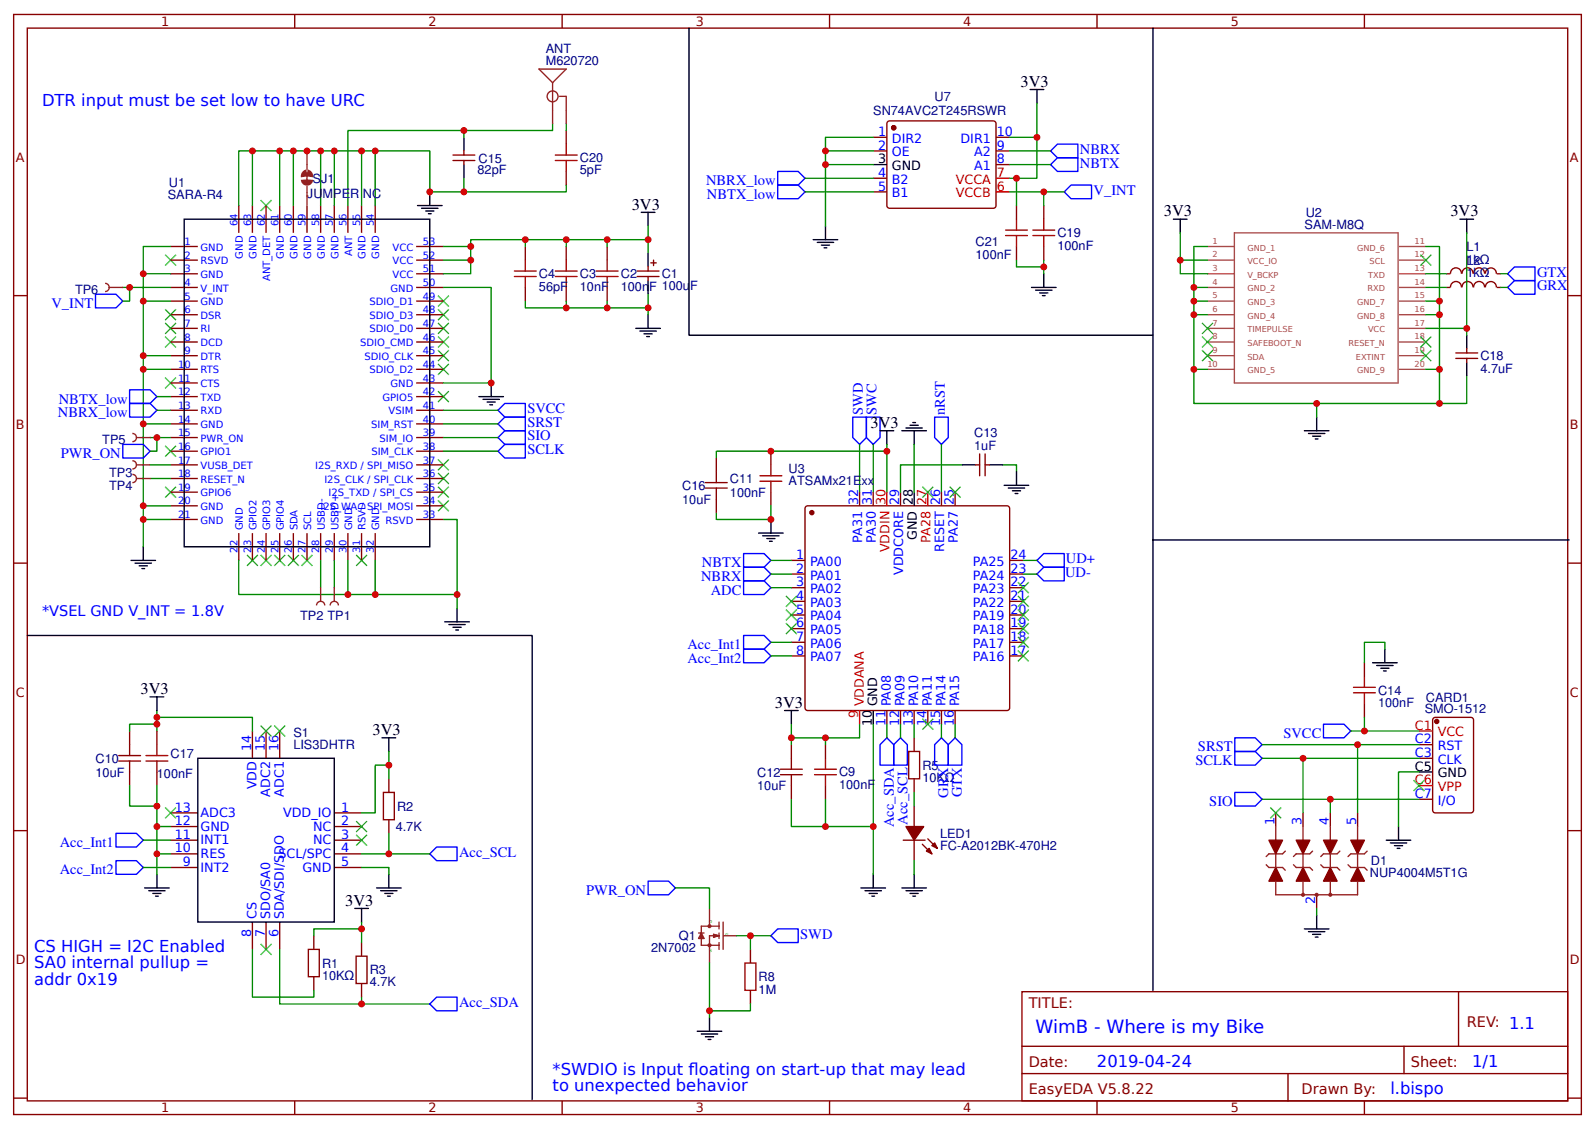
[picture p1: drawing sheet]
<svg xmlns="http://www.w3.org/2000/svg" width="309mm" height="219mm" viewBox="0 0 309 219" stroke-linecap="round" stroke-linejoin="round" font-family="sans-serif">
<g fill="none" stroke="#800" stroke-width=".26">
<path d="M2.6 2.8h304.1v213.3h-304.1zM5.3 5.5h298.7v207.9h-298.7zM57.1 2.8v2.7M109 2.8v2.7M160.9 2.8v2.7M212.7 2.8v2.7M264.6 2.8v2.7M46.3 39.8v5.3M48.9 39.8v5.3M51.6 39.8v5.3M54.2 39.8v5.3M56.9 39.8v5.3"/>
<path d="M59.5 39.8v5.3M62.2 39.8v5.3M64.8 39.8v5.3M67.5 39.8v5.3M70.1 39.8v5.3M72.8 39.8v5.3M87.8 31.1h4.3M87.8 30.1h4.3M90 29.3v.8M90 31.1v.8M109.8 25.3v2.6M109.8 33.2v2.7"/>
<path d="M169.3 26.6h2.7M169.3 29.3h2.7M169.3 34.6h2.7M169.3 37.2h2.7M172.2 23.5h20.7l.2 .5v16.1l-.5 .3-20.4-.1-.2-.5v-15.8zM193.1 26.6h2.7M193.1 29.3h2.7M193.1 31.9h2.7M197.1 39.8v2.7M202.4 39.8v2.7M2.6 57.3h2.7M33.1 53.1h5.3"/>
<path d="M33.1 55.7h5.3M33.1 47.8h5.3M33.1 50.4h5.3M33.1 58.4h5.3M80.7 53.1h5.3M80.7 55.7h5.3M80.7 47.8h5.3M80.7 50.4h5.3M80.7 58.4h5.3M101.9 47.8v2.6M101.9 55.7v2.7M109.8 47.8v2.6"/>
<path d="M109.8 55.7v2.7M117.7 47.8v2.6M117.7 55.7v2.7M123.6 52.5h4.2M123.6 53.6h4.2M125.7 51.8v.7M125.7 53.6v.8M126.2 51h1.1M126.7 50.4v1.1M197.1 47.8v2.6M202.4 47.8v2.6M280.5 53.1h.8"/>
<path d="M280.5 55.7h.8M281.3 53.1a1.06 1.06 0 0 1 1-1.2 1.06 1.06 0 0 1 1.1 1.2M281.3 55.7a1.06 1.06 0 0 1 1-1.1 1.06 1.06 0 0 1 1.1 1.1M283.5 53.1a1.06 1.06 0 0 1 1.1-1.2 1.06 1.06 0 0 1 1 1.2M283.5 55.7a1.06 1.06 0 0 1 1.1-1.1 1.06 1.06 0 0 1 1 1.1M285.8 53.1a1.06 1.06 0 0 1 1-1.2 1.06 1.06 0 0 1 1.1 1.2M285.8 55.7a1.06 1.06 0 0 1 1-1.1 1.06 1.06 0 0 1 1.1 1.1M288.1 53.1a1.06 1.06 0 0 1 1-1.2 1.06 1.06 0 0 1 1.1 1.2M288.1 55.7a1.06 1.06 0 0 1 1-1.1 1.06 1.06 0 0 1 1.1 1.1M290.2 53.1h.8M290.2 55.7h.8M304 57.3h2.7"/>
<path d="M33.1 61h5.3M33.1 63.7h5.3M33.1 66.3h5.3M33.1 69h5.3M33.1 71.6h5.3M33.1 74.2h5.3M33.1 76.9h5.3M33.1 79.5h5.3M80.7 61h5.3M80.7 63.7h5.3M80.7 66.3h5.3M80.7 69h5.3"/>
<path d="M80.7 71.6h5.3M80.7 74.2h5.3M80.7 76.9h5.3M80.7 79.5h5.3M282.3 69.5h4.2M282.3 68.4h4.2M284.4 67.6v.8M284.4 69.5v.8M33.1 90.1h5.3M33.1 82.2h5.3M33.1 84.8h5.3M33.1 87.5h5.3"/>
<path d="M33.1 92.8h5.3M33.1 95.4h5.3M33.1 98.1h5.3M80.7 90.1h5.3M80.7 82.2h5.3M80.7 84.8h5.3M80.7 87.5h5.3M80.7 92.8h5.3M80.7 95.4h5.3M80.7 98.1h5.3M136.8 94.6h4.2M136.8 93.6h4.2"/>
<path d="M138.9 88.8v4.8M138.9 94.6v4.8M149.5 87.5v2.6M149.5 95.4v2.7M156.4 98.1h38.9l.4 .2 .1 38.9-.3 .5h-38.9l-.4-.2-.1-38.9zM166.7 95.4v2.7M169.3 95.4v2.7M174.6 95.4v2.7M182.6 95.4v2.7M185.2 95.4v2.7M189.2 90.1h.8M190 88v4.2"/>
<path d="M191 88v4.2M191 90.1h.8M2.6 109.2h2.7M33.1 100.7h5.3M46.3 103.3v5.3M48.9 103.3v5.3M51.6 103.3v5.3M54.2 103.3v5.3M56.9 103.3v5.3M59.5 103.3v5.3M62.2 103.3v5.3M64.8 103.3v5.3"/>
<path d="M67.5 103.3v5.3M70.1 103.3v5.3M72.8 103.3v5.3M80.7 100.7h5.3M153.5 108.6h2.6M153.5 111.3h2.6M153.5 113.9h2.6M153.5 116.6h2.6M153.5 119.2h2.6M195.8 108.6h2.6M195.8 111.3h2.6M195.8 113.9h2.6"/>
<path d="M195.8 116.6h2.6M195.8 119.2h2.6M304 109.2h2.7M153.5 121.9h2.6M153.5 124.5h2.6M153.5 127.2h2.6M172 137.7v2.7M174.6 137.7v2.7M177.3 137.7v2.7M179.9 137.7v2.7M182.6 137.7v2.7M185.2 137.7v2.7"/>
<path d="M195.8 121.9h2.6M195.8 124.5h2.6M195.8 127.2h2.6M264.6 128.5v2.6M264.6 136.4v2.7M277.9 139.3l.4-.2h6.9l.5 .2 .1 17.8-.3 .4-7.2 .1-.4-.3zM23 147.5h4.3M23 146.5h4.3M25.1 141.7v4.8M25.1 147.5v4.8M30.4 141.7v2.7M30.4 149.6v2.7"/>
<path d="M33.1 157.6h5.3M48.9 141.7v5.3M51.6 141.7v5.3M54.2 141.7v5.3M64.8 157.6h5.3M74.3 153.6h2.2v5.3h-2.2zM75.4 151v2.6M75.4 158.9v2.7M151.3 150.2h4.3M151.3 149.1h4.3M153.5 144.4v4.7M153.5 150.2v4.7"/>
<path d="M160.1 144.4v2.6M160.1 152.3v2.6M176.2 145.7h2.1v5.3h-2.1zM177.3 143v2.7M177.3 151v2.6M177.3 156.3v3.9M247.4 157.6v2.6M252.7 157.6v2.6M258 157.6v2.6M263.3 157.6v2.6M275.2 144.4h2.6M275.2 147h2.6"/>
<path d="M275.2 154.9h2.6M2.6 161h2.7M33.1 160.2h5.3M33.1 162.9h5.3M33.1 165.5h5.3M33.1 168.2h5.3M48.9 178.8v5.2M51.6 178.8v5.2M54.2 178.8v5.2M64.8 160.2h5.3M64.8 162.9h5.3M64.8 165.5h5.3"/>
<path d="M64.8 168.2h5.3M175.2 162.9h4.2M177.3 162.9v3.9M178.9 163.7l1.8 1.8M179.9 162.6l1.9 1.9M255.3 173.5v2.6M304 161h2.7M59.8 184h2.1v5.3h-2.1zM60.9 181.4v2.6M60.9 189.3v2.7M69.1 185.4h2.1v5.3h-2.1zM70.1 182.7v2.7"/>
<path d="M70.1 190.7v2.6M145.5 184v2.7M145.5 192v2.6M198.2 192.2h105.8v21.2h-105.8zM282.8 192.2v10.6M2.6 212.9h2.7M57.1 213.4v2.7M109 213.4v2.7M160.9 213.4v2.7M198.2 202.8h105.8M198.2 208.1h105.8M212.7 213.4v2.7"/>
<path d="M249.8 208.1v5.3M264.6 213.4v2.7M272.3 202.8v5.3M304 212.9h2.7"/>
</g>
<g fill="#000" stroke="#3c3" stroke-width=".26">
<path d="M50.5 38.8l2.2 2.1zM52.7 38.8l-2.2 2.1z"/>
<path d="M32 60l2.1 2.1zM34.1 60l-2.1 2.1z"/>
<path d="M32 49.4l2.1 2.1zM34.1 49.4l-2.1 2.1z"/>
<path d="M84.9 60l2.1 2.1zM87 60l-2.1 2.1z"/>
<path d="M84.9 57.3l2.1 2.1zM87 57.3l-2.1 2.1z"/>
<path d="M275.4 49.4l2.1 2.1zM277.5 49.4l-2.1 2.1z"/>
<path d="M32 62.6l2.1 2.1zM34.1 62.6l-2.1 2.1z"/>
<path d="M32 65.2l2.1 2.2zM32 67.4l2.1-2.2z"/>
<path d="M32 73.2l2.1 2.1zM32 75.3l2.1-2.1z"/>
<path d="M84.9 70.5l2.1 2.2zM84.9 72.7l2.1-2.2z"/>
<path d="M84.9 67.9l2.1 2.1zM87 67.9l-2.1 2.1z"/>
<path d="M84.9 65.2l2.1 2.2zM87 65.2l-2.1 2.2z"/>
<path d="M84.9 62.6l2.1 2.1zM87 62.6l-2.1 2.1z"/>
<path d="M84.9 75.8l2.1 2.1zM87 75.8l-2.1 2.1z"/>
<path d="M233.1 65.2l2.1 2.2zM235.2 65.2l-2.1 2.2z"/>
<path d="M233.1 62.6l2.1 2.1zM235.2 62.6l-2.1 2.1z"/>
<path d="M233.1 67.9l2.1 2.1zM235.2 67.9l-2.1 2.1z"/>
<path d="M275.4 65.2l2.1 2.2zM277.5 65.2l-2.1 2.2z"/>
<path d="M275.4 67.9l2.1 2.1zM277.5 67.9l-2.1 2.1z"/>
<path d="M32 94.4l2.1 2.1zM34.1 94.4l-2.1 2.1z"/>
<path d="M32 86.4l2.1 2.1zM34.1 86.4l-2.1 2.1z"/>
<path d="M84.9 97l2.1 2.1zM87 97l-2.1 2.1z"/>
<path d="M84.9 94.4l2.1 2.1zM87 94.4l-2.1 2.1z"/>
<path d="M84.9 91.7l2.1 2.1zM87 91.7l-2.1 2.1z"/>
<path d="M84.9 89.1l2.1 2.1zM87 89.1l-2.1 2.1z"/>
<path d="M178.9 94.4l2.1 2.1zM181 94.4l-2.1 2.1z"/>
<path d="M184.1 94.4l2.2 2.1zM186.3 94.4l-2.2 2.1z"/>
<path d="M47.9 107.6l2.1 2.1zM50 107.6l-2.1 2.1z"/>
<path d="M50.5 107.6l2.2 2.1zM52.7 107.6l-2.2 2.1z"/>
<path d="M53.2 107.6l2.1 2.1zM55.3 107.6l-2.1 2.1z"/>
<path d="M55.8 107.6l2.1 2.1zM57.9 107.6l-2.1 2.1z"/>
<path d="M58.5 107.6l2.1 2.1zM60.6 107.6l-2.1 2.1z"/>
<path d="M69.1 107.6l2.1 2.1zM71.2 107.6l-2.1 2.1z"/>
<path d="M152.4 118.2l2.1 2.1zM154.5 118.2l-2.1 2.1z"/>
<path d="M152.4 115.5l2.1 2.1zM154.5 115.5l-2.1 2.1z"/>
<path d="M197.4 112.9l2.1 2.1zM199.5 112.9l-2.1 2.1z"/>
<path d="M197.4 115.5l2.1 2.1zM199.5 115.5l-2.1 2.1z"/>
<path d="M197.4 118.2l2.1 2.1zM199.5 118.2l-2.1 2.1z"/>
<path d="M152.4 120.8l2.1 2.1zM154.5 120.8l-2.1 2.1z"/>
<path d="M178.9 139.3l2.1 2.1zM181 139.3l-2.1 2.1z"/>
<path d="M197.4 120.8l2.1 2.1zM199.5 120.8l-2.1 2.1z"/>
<path d="M197.4 123.5l2.1 2.1zM199.5 123.5l-2.1 2.1z"/>
<path d="M197.4 126.1l2.1 2.1zM199.5 126.1l-2.1 2.1z"/>
<path d="M32 156.5l2.1 2.1zM34.1 156.5l-2.1 2.1z"/>
<path d="M50.5 140.7l2.2 2.1zM52.7 140.7l-2.2 2.1z"/>
<path d="M53.2 140.7l2.1 2.1zM55.3 140.7l-2.1 2.1z"/>
<path d="M69.1 159.2l2.1 2.1zM71.2 159.2l-2.1 2.1z"/>
<path d="M246.3 156.5l2.1 2.1zM248.4 156.5l-2.1 2.1z"/>
<path d="M274.1 151.2l2.1 2.2zM276.2 151.2l-2.1 2.2z"/>
<path d="M69.1 161.8l2.1 2.1zM71.2 161.8l-2.1 2.1z"/>
<path d="M50.5 183l2.2 2.1zM52.7 183l-2.2 2.1z"/>
</g>
<g fill="none" stroke="#000" stroke-width=".26">
<path d="M133.6 5.5v59.5h90M199.8 17.4h2.6M201.1 17.4v2.6M223.6 5.5v186.5M81 39.8h4.7M83.3 37.2v2.6M90 26.6v2.7M90 31.9v2.7M169.3 31.9h2.7M35.7 42.5h47.6v63.5h-47.6zM81.8 40.4h3.1M82.5 40.9h1.6"/>
<path d="M83.1 41.4h.5M124.4 41.2h2.6M125.7 41.2v2.6M125.7 49.1v2.7M125.7 54.4v2.6M157.7 46.5h4.8M158.5 47h3.2M159.3 47.5h1.6M159.8 48h.5M160.1 43.8v2.7M200 55.7h4.8M200.8 56.3h3.2"/>
<path d="M201.6 56.8h1.6M202.1 57.3h.6M202.4 53.1v2.6M227.5 42.5h2.7M228.9 42.5v2.6M283.1 42.5h2.7M284.4 42.5v2.6M92.9 76.9h4.7M93.7 77.4h3.1M94.5 77.9h1.5M95 78.5h.5M95.2 74.2v2.7"/>
<path d="M123.3 63.7h4.8M124.1 64.2h3.2M124.9 64.7h1.6M125.4 65.2h.5M125.7 61v2.7M284.4 65v2.6M284.4 70.3v2.6M170.7 83.5h2.6M172 83.5v2.6M174.9 83.5h4.8M175.7 83h3.2M176.5 82.4h1.6"/>
<path d="M177 81.9h.5M177.3 83.5v2.6M177.3 95.4v2.7M186.5 90.1h2.7M191.8 90.1h2.7M194.7 94.1h4.8M195.5 94.6h3.2M196.3 95.1h1.6M196.8 95.7h.6M197.1 91.4v2.7M252.9 83.5h4.8M253.7 84h3.2"/>
<path d="M254.5 84.6h1.6M255.1 85.1h.5M255.3 80.9v2.6M25.4 108.6h4.8M26.2 109.2h3.2M27 109.7h1.6M27.5 110.2h.5M27.8 106v2.6M88.6 117.9v2.6M147.1 103.3h4.8M147.9 103.9h3.2M148.7 104.4h1.6"/>
<path d="M149.2 104.9h.6M149.5 100.7v2.6M223.6 104.7h80.7M5.3 123.2h97.9v89.9M29.1 135.1h2.6M30.4 135.1v2.6M86.3 120.5h4.7M87 121.1h3.2M87.8 121.6h1.6M88.4 122.1h.5M152.1 137.7h2.7M153.5 137.7v2.7"/>
<path d="M169.3 137.7v2.7M266.2 128.5h4.7M267 129h3.1M267.8 129.5h1.5M268.3 130.1h.5M268.6 125.8v2.7M38.4 147h26.4v31.8h-26.4zM74.1 143h2.6M75.4 143v2.7M275.2 149.6h2.6M28 172.1h4.8M28.8 172.7h3.2"/>
<path d="M29.6 173.2h1.6M30.2 173.7h.5M30.4 169.5v2.6M68.8 176.1h2.6M70.1 176.1v2.7M73 172.1h4.8M73.8 172.7h3.2M74.6 173.2h1.6M75.1 173.7h.6M75.4 169.5v2.6M167 172.1h4.7M167.7 172.7h3.2"/>
<path d="M168.5 173.2h1.6M169.1 173.7h.5M169.3 169.5v2.6M174.9 172.1h4.8M175.7 172.7h3.2M176.5 173.2h1.6M177 173.7h.5M177.3 169.5v2.6M255.3 177.4v2.7M268.8 162.9h4.8M269.6 163.4h3.2M270.4 163.9h1.6"/>
<path d="M270.9 164.5h.6M271.2 160.2v2.7M135.2 199.9h4.8M137.6 197.3v2.6M252.9 180.1h4.8M253.7 180.6h3.2M254.5 181.1h1.6M255.1 181.7h.5M136 200.4h3.2M136.8 201h1.6M137.3 201.5h.5"/>
</g>
<g fill="none" stroke="#080" stroke-width=".26">
<path d="M48.9 29.3v10.5M54.2 29.3v10.5M56.9 29.3v10.5M62.2 29.3v10.5M64.8 29.3v10.5M70.1 29.3v10.5M72.8 29.3v10.5M90 25.3v1.3M90 34.6v2.6M107.2 24v1.3h-39.7v14.5M109.8 35.9v1.3h-26.5v-7.9h-37v10.5M109.8 24v1.3"/>
<path d="M156.1 37.2h13.2M156.1 34.6h13.2M160.1 29.3h9.2M160.1 31.9h9.2M169.3 26.6h-9.2v17.2M195.8 29.3h7.9M195.8 31.9h7.9M195.8 37.2h10.6M197.1 34.6v5.2M201.1 20v6.6h-5.3M201.1 26.6v8h-5.3M202.4 37.2v2.6"/>
<path d="M23.8 55.7h9.3M25.1 55.7v2.7h-1.3M27.8 53.1h5.3M27.8 58.4h5.3M33.1 47.8h-5.3v58.2M86 55.7h9.2v18.5h-9.2M86 47.8h5.3v-1.3h34.4v2.6M86 50.4h5.3M91.3 47.8v5.3h-5.3M101.9 58.4v1.3h23.8v1.3M101.9 46.5v1.3M109.8 46.5v1.3"/>
<path d="M109.8 58.4v1.3M117.7 46.5v1.3M117.7 58.4v1.3M125.7 43.8v2.7M125.7 57v2.7M197.1 50.4v1.4h5.3M202.4 50.4v2.7M228.9 45.1v5.3h5.3M228.9 50.4v2.7h5.3M231.5 58.4h2.7M231.5 55.7h2.7M234.2 47.8h-2.7v30.4h23.8"/>
<path d="M276.5 58.4h2.6v2.6M276.5 47.8h2.6v10.6M276.5 53.1h4M276.5 55.7h4M284.4 45.1v19.9M291 53.1h1.4M291 55.7h1.4M27.8 71.6h5.3M27.8 69h5.3M30.4 79.5h2.7M30.4 76.9h2.7M86 79.5h10.6"/>
<path d="M231.5 61h2.7M231.5 71.6h2.7M276.5 61h2.6v17.2M276.5 63.7h7.9M276.5 71.6h2.6M284.4 72.9v5.3h-29.1v2.7M27.8 82.2h5.3M27.8 98.1h5.3M29.1 84.8h4M29.1 92.8h4M29.1 90.1h4M30.4 84.8v2.7h-1.3"/>
<path d="M86 82.2h10.6M86 84.8h10.6M86 87.5h10.6M149.5 98.1v2.6h-10.6v-1.3M166.7 86.1v9.3M169.3 86.1v9.3M172 87.5h-33.1v1.3M172 86.1v9.3M177.3 86.1v9.3M182.6 86.1v9.3M186.5 90.1h-11.9v5.3M194.5 90.1h2.6v1.3"/>
<path d="M27.8 100.7h5.3M46.3 108.6v6.7h21.2M62.2 108.6v5.3M64.8 108.6v5.3M67.5 108.6v6.7h5.3M72.8 108.6v6.7h15.8M86 100.7h2.6v17.2M149.5 108.6h4M149.5 111.3h4M149.5 113.9h4M198.4 108.6h2.7M198.4 111.3h2.7"/>
<path d="M30.4 137.7v1.4h18.5v2.6M30.4 139.1v2.6M149.5 124.5h4M149.5 127.2h4M264.6 139.1v2.6M268.6 125.8v-1.3h-4v4M25.1 152.3v4h5.3M30.4 140.4h-5.3v1.3M30.4 152.3v7.9M75.4 148.3h-2.6v9.3h-2.7M75.4 145.7v5.3M153.5 140.4v2.6h13.2v-2.6"/>
<path d="M153.5 154.9v5.3h6.6M153.5 143v1.4M160.1 154.9v5.3h9.2M160.1 143v1.4M169.3 140.4v29.1M172 140.4v2.6M174.6 140.4v2.6M177.3 140.4v2.6M177.3 153.6v2.7M182.6 140.4v2.6M185.2 140.4v2.6M244.7 144.4h30.5"/>
<path d="M244.7 154.9h30.5M244.7 147h30.5M252.7 147v10.6M258 154.9v2.7M261.9 141.7h13.3M263.3 144.4v13.2M275.2 149.6h-4v10.6M27.8 168.2h5.3M27.8 162.9h5.3M30.4 165.5h2.7M33.1 160.2h-2.7v9.3M70.1 168.2h5.3v1.3"/>
<path d="M70.1 178.8v3.9M70.1 165.5h13.2M75.4 161.6v3.9M131 172.1h6.6v4M177.3 166.8v2.7M255.3 176.1v1.3M48.9 184v9.3h12v-1.3M54.2 184v10.6h29.1M70.1 180.1h-9.2v1.3M70.1 193.3v1.3M137.6 186.7v10.6M142.9 181.4h6.6"/>
<path d="M145.5 194.6v1.4h-7.9M145.5 181.4v2.6"/>
</g>
<g fill="none" stroke="#a00000" stroke-width=".26">
<path d="M107.7 30.1h4.2M107.7 31.1h4.2M109.8 27.9v2.2M109.8 31.1v2.1M99.7 53.6h4.3M99.7 52.5h4.3M101.9 50.4v2.1M101.9 53.6v2.1M107.7 53.6h4.2M107.7 52.5h4.2M109.8 50.4v2.1M109.8 53.6v2.1"/>
<path d="M115.6 53.6h4.3M115.6 52.5h4.3M117.7 50.4v2.1M117.7 53.6v2.1M195 45.7h4.2M195 44.6h4.2M197.1 42.5v2.1M197.1 45.7v2.1M200.3 45.7h4.2M200.3 44.6h4.2M202.4 42.5v2.1M202.4 45.7v2.1"/>
<path d="M147.4 93.3h4.2M147.4 92.2h4.2M149.5 90.1v2.1M149.5 93.3v2.1M262.5 134.3h4.2M262.5 133.2h4.2M264.6 131.1v2.1M264.6 134.3v2.1M28.3 147.5h4.2M28.3 146.5h4.2M30.4 144.4v2.1M30.4 147.5v2.1"/>
<path d="M158 150.2h4.2M158 149.1h4.2M160.1 147v2.1M160.1 150.2v2.1M144.5 186.7h2.1v5.3h-2.1z"/>
</g>
<g fill="#800" stroke="#800" stroke-width=".26">
<path d="M179.7 165l.5-.5 .5 1z"/>
<path d="M180.7 163.9l.5-.5 .6 1.1z"/>
<path d="M175.7 160.2h3.4l-1.8 2.7z"/>
<path d="M263.3 168.2l1.3 2.6h-2.7z"/>
<path d="M261.9 162.9h2.7l-1.3 2.6z"/>
<path d="M258 168.2l1.3 2.6h-2.7z"/>
<path d="M256.6 162.9h2.7l-1.3 2.6z"/>
<path d="M252.7 168.2l1.3 2.6h-2.6z"/>
<path d="M251.4 162.9h2.6l-1.3 2.6z"/>
<path d="M247.4 168.2l1.3 2.6h-2.6z"/>
<path d="M246.1 162.9h2.6l-1.3 2.6z"/>
<circle cx="278.6" cy="139.9" r=".4"/>
<circle cx="157.4" cy="99.4" r=".4"/>
<circle cx="173.3" cy="24.8" r=".4"/>
</g>
<path d="M193.1 37.2h2.7M193.1 34.6h2.7M172 95.4v2.7M179.9 95.4v2.7M166.7 137.7v2.7M275.2 141.7h2.6M275.2 152.3h2.6" fill="none" stroke="#f00" stroke-width=".26"/>
<g fill="none" stroke="#00f" stroke-width=".26">
<path d="M150.8 35.9h4l1.3 1.3-1.3 1.3h-4zM150.8 33.2h4l1.3 1.4-1.3 1.3h-4zM203.7 31.9l1.4-1.3h3.9v2.6h-3.9zM205.1 27.9h3.9v2.7h-3.9l-1.4-1.3zM206.4 37.2l1.3-1.3h4v2.6h-4zM18.5 57h4l1.3 1.4-1.3 1.3h-4zM292.4 53.1l1.3-1.3h4v2.6h-4zM292.4 55.7l1.3-1.3h4v2.6h-4zM25.1 75.6h4l1.3 1.3-1.3 1.3h-4zM25.1 78.2h4l1.3 1.3-1.3 1.4h-4zM96.6 79.5l1.3-1.3h4v2.7h-4zM23.8 86.1h4l1.3 1.4-1.3 1.3h-4z"/>
<path d="M96.6 84.8l1.3-1.3h4v2.6h-4zM96.6 87.5l1.3-1.4h4v2.7h-4zM96.6 82.2l1.3-1.3h4v2.6h-4zM165.4 80.9h2.6v3.9l-1.3 1.3-1.3-1.3zM168 80.9h2.7v3.9l-1.4 1.3-1.3-1.3zM181.2 80.9h2.7v3.9l-1.3 1.3-1.4-1.3zM144.2 107.3h4l1.3 1.3-1.3 1.4h-4zM144.2 110h4l1.3 1.3-1.3 1.3h-4zM144.2 112.6h4l1.3 1.3-1.3 1.4h-4zM201.1 108.6l1.3-1.3h4v2.7h-4zM201.1 111.3l1.3-1.3h4v2.6h-4zM144.2 123.2h4l1.3 1.3-1.3 1.3h-4z"/>
<path d="M144.2 125.8h4l1.3 1.4-1.3 1.3h-4zM172 143l1.3 1.4v3.9h-2.6v-3.9zM174.6 143l1.3 1.4v3.9h-2.6v-3.9zM182.6 143l1.3 1.4v3.9h-2.7v-3.9zM185.2 143l1.3 1.4v3.9h-2.6v-3.9zM239.4 153.6h4l1.3 1.3-1.3 1.4h-4zM239.4 145.7h4l1.3 1.3-1.3 1.3h-4zM239.4 143h4l1.3 1.4-1.3 1.3h-4zM256.6 140.4h4l1.3 1.3-1.3 1.3h-4zM22.5 161.6h4l1.3 1.3-1.3 1.3h-4zM22.5 166.8h4l1.3 1.4-1.3 1.3h-4zM83.3 165.5l1.4-1.3h3.9v2.6h-3.9z"/>
<path d="M125.7 170.8h3.9l1.4 1.3-1.4 1.4h-3.9zM83.3 194.6l1.4-1.3h3.9v2.7h-3.9zM149.5 181.4l1.3-1.3h4v2.6h-4z"/>
</g>
<g fill="none" stroke="#8d2323" stroke-width=".26">
<path d="M104.5 13.4h5.3l-2.6 2.6zM107.2 16v8M108.5 18.7h1.3v5.3M59.5 29.3v3.7M59.5 33.5v1.8M59.5 36.1v3.7M20.4 54.9a.79 .79 0 0 1 .8 .8 .79 .79 0 0 1-.8 .8M21.2 55.7h2.6M25.7 89.3a.79 .79 0 0 1 .8 .8 .79 .79 0 0 1-.8 .8M25.7 92a.79 .79 0 0 1 .8 .8 .79 .79 0 0 1-.8 .8M25.7 84a.79 .79 0 0 1 .8 .8 .79 .79 0 0 1-.8 .8M26.5 90.1h2.6"/>
<path d="M26.5 92.8h2.6M26.5 84.8h2.6M61.4 117.4a.79 .79 0 0 1 .8-.8 .79 .79 0 0 1 .8 .8M62.2 113.9v2.7M64 117.4a.79 .79 0 0 1 .8-.8 .79 .79 0 0 1 .8 .8M64.8 113.9v2.7M137.6 176.1v3.4M139.4 179.5h-3.4v1.9M139.4 178.8v1.3M140.2 178.8v5.2M245.5 167.6l.6 .6h2.6l.5 .5M247.4 170.8v2.7h15.9v-2.7"/>
<path d="M247.4 160.2v8M249.2 165l-.5 .5h-2.6l-.6 .6M250.8 167.6l.6 .6h2.6l.5 .5M252.7 160.2v8M252.7 170.8v2.7M254.5 165l-.5 .5h-2.6l-.6 .6M256.1 167.6l.5 .6h2.7l.5 .5M258 160.2v8M258 170.8v2.7M259.8 165l-.5 .5h-2.7l-.5 .6M261.4 167.6l.5 .6h2.7l.5 .5M263.3 160.2v8"/>
<path d="M265.1 165l-.5 .5h-2.7l-.5 .6M135.5 180.9h1M136 181.7v1.6h3.4M136 180.9l.5 1h-1zM136 181.4l-.3 .5M136 181.4l.3 .5M136 181.4l-.3 .3M136 181.4l.3 .3M138.4 181.1l1 .3M138.4 181.1v.6M138.4 181.1l.8 .3-.8 .3M138.9 181.4l-.5 .3"/>
<path d="M139.4 181.4h-1.8v5.3M139.4 180.9v1M139.4 182.7v1.3M139.4 181.4l-1 .3M140.2 181.4h2.7"/>
<circle cx="107.2" cy="18.7" r="1.06"/>
<circle cx="137.6" cy="179.5" r=".26"/>
<circle cx="137.6" cy="183.3" r=".26"/>
</g>
<g fill="#8d2323" stroke="#8d2323" stroke-width=".26">
<circle cx="258" cy="173.5" r=".26"/>
<circle cx="255.3" cy="173.5" r=".26"/>
<circle cx="252.7" cy="173.5" r=".26"/>
</g>
<g fill="none" stroke="#a54b4b" stroke-width=".26">
<path d="M234.2 47.8h5.2M234.2 50.4h5.2M234.2 53.1h5.2M234.2 55.7h5.2M234.2 58.4h5.2M239.4 45.1h31.7v29.1h-31.7zM271.3 47.8h5.2M271.3 50.4h5.2M271.3 53.1h5.2M271.3 55.7h5.2M271.3 58.4h5.2M234.2 61h5.2"/>
<path d="M234.2 63.7h5.2M234.2 66.3h5.2M234.2 69h5.2M234.2 71.6h5.2M271.3 61h5.2M271.3 63.7h5.2M271.3 66.3h5.2M271.3 69h5.2M271.3 71.6h5.2"/>
</g>
<path d="M59 34.3a.57 .57 0 0 1 .5-.8 .57 .57 0 0 1 .6 .8M59 34.8l.1 .4 .3 .1 .6-.1 .1-.4" fill="none" stroke="#8d2323" stroke-width="1.3" stroke-linecap="butt"/>
<g fill="#c00">
<circle cx="72.8" cy="29.3" r=".66"/>
<circle cx="70.1" cy="29.3" r=".66"/>
<circle cx="64.8" cy="29.3" r=".66"/>
<circle cx="62.2" cy="29.3" r=".66"/>
<circle cx="48.9" cy="29.3" r=".66"/>
<circle cx="54.2" cy="29.3" r=".66"/>
<circle cx="56.9" cy="29.3" r=".66"/>
<circle cx="59.5" cy="29.3" r=".66"/>
<circle cx="137.6" cy="196" r=".66"/>
<circle cx="197.1" cy="34.6" r=".66"/>
<circle cx="201.1" cy="26.6" r=".66"/>
<circle cx="160.1" cy="31.9" r=".66"/>
<circle cx="70.1" cy="180.1" r=".66"/>
<circle cx="25.1" cy="55.7" r=".66"/>
<circle cx="27.8" cy="71.6" r=".66"/>
<circle cx="263.3" cy="144.4" r=".66"/>
<circle cx="252.7" cy="147" r=".66"/>
<circle cx="90" cy="25.3" r=".66"/>
<circle cx="83.3" cy="37.2" r=".66"/>
<circle cx="279.1" cy="58.4" r=".66"/>
<circle cx="279.1" cy="78.2" r=".66"/>
<circle cx="279.1" cy="61" r=".66"/>
<circle cx="284.4" cy="63.7" r=".66"/>
<circle cx="231.5" cy="58.4" r=".66"/>
<circle cx="95.3" cy="74.2" r=".66"/>
<circle cx="30.4" cy="139.1" r=".66"/>
<circle cx="30.4" cy="160.2" r=".66"/>
<circle cx="75.4" cy="165.5" r=".66"/>
<circle cx="160.1" cy="160.2" r=".66"/>
<circle cx="172" cy="87.5" r=".66"/>
<circle cx="169.3" cy="160.2" r=".66"/>
<circle cx="117.7" cy="46.5" r=".66"/>
<circle cx="101.9" cy="46.5" r=".66"/>
<circle cx="91.3" cy="47.8" r=".66"/>
<circle cx="125.7" cy="59.7" r=".66"/>
<circle cx="27.8" cy="82.2" r=".66"/>
<circle cx="27.8" cy="53.1" r=".66"/>
<circle cx="67.5" cy="115.3" r=".66"/>
<circle cx="88.6" cy="115.3" r=".66"/>
<circle cx="72.8" cy="115.3" r=".66"/>
<circle cx="27.8" cy="58.4" r=".66"/>
<circle cx="27.8" cy="98.1" r=".66"/>
<circle cx="117.7" cy="59.7" r=".66"/>
<circle cx="91.3" cy="50.4" r=".66"/>
<circle cx="109.8" cy="46.5" r=".66"/>
<circle cx="125.7" cy="46.5" r=".66"/>
<circle cx="160.1" cy="143" r=".66"/>
<circle cx="153.5" cy="143" r=".66"/>
<circle cx="149.5" cy="87.5" r=".66"/>
<circle cx="149.5" cy="100.7" r=".66"/>
<circle cx="264.6" cy="141.7" r=".66"/>
<circle cx="70.1" cy="194.6" r=".66"/>
<circle cx="30.4" cy="165.5" r=".66"/>
<circle cx="75.4" cy="148.3" r=".66"/>
<circle cx="30.4" cy="156.3" r=".66"/>
<circle cx="30.4" cy="140.4" r=".66"/>
<circle cx="231.5" cy="55.7" r=".66"/>
<circle cx="231.5" cy="61" r=".66"/>
<circle cx="255.3" cy="78.2" r=".66"/>
<circle cx="279.1" cy="71.6" r=".66"/>
<circle cx="228.9" cy="50.4" r=".66"/>
<circle cx="90" cy="37.2" r=".66"/>
<circle cx="30.4" cy="84.8" r=".66"/>
<circle cx="231.5" cy="71.6" r=".66"/>
<circle cx="258" cy="154.9" r=".66"/>
<circle cx="27.8" cy="100.7" r=".66"/>
<circle cx="27.8" cy="69" r=".66"/>
<circle cx="109.8" cy="59.7" r=".66"/>
<circle cx="160.1" cy="29.3" r=".66"/>
<circle cx="202.4" cy="37.2" r=".66"/>
<circle cx="202.4" cy="51.8" r=".66"/>
<circle cx="145.5" cy="181.4" r=".66"/>
</g>
<text font-size="3.5" fill="#00f" x="200.8" y="200.2">WimB - Where is my Bike</text>
<g font-size="3.2">
<text x="197.9" y="16.8">3V3</text>
<text x="122.5" y="40.6">3V3</text>
<text x="225.7" y="42">3V3</text>
<text x="281.3" y="42">3V3</text>
<text x="168.8" y="83">3V3</text>
<text x="27.3" y="134.6">3V3</text>
<text x="150.3" y="137.2">3V3</text>
<text x="72.2" y="142.5">3V3</text>
<text x="66.9" y="175.6">3V3</text>
</g>
<g font-size="3.2" fill="#00f">
<text x="8.1" y="20.5">DTR input must be set low to have URC</text>
<text x="6.6" y="184.6">CS HIGH = I2C Enabled</text>
<text x="6.6" y="187.7">SA0 internal pullup =</text>
<text x="6.6" y="190.9">addr 0x19</text>
<text x="107.2" y="208.4">*SWDIO is Input foating on start-up that may lead</text>
<text x="133.5" y="208.4">l</text>
<text x="212.7" y="206.8">2019-04-24</text>
<text x="285.5" y="206.8">1/1</text>
<text x="107.2" y="211.6">to unexpected behavior</text>
<text x="269.6" y="212.1">l.bispo</text>
</g>
<g font-size="2.8" fill="#00f">
<text x="209.4" y="29.8">NBRX</text>
<text x="136.9" y="35.9">NBRX_low</text>
<text x="209.4" y="32.5">NBTX</text>
<text x="137.1" y="38.6">NBTX_low</text>
<text x="212.1" y="37.8">V_INT</text>
<text x="298.1" y="53.7">GTX</text>
<text x="10" y="59.7">V_INT</text>
<text x="298.1" y="56.3">GRX</text>
<text x="11.2" y="80.8">NBRX_low</text>
<text x="11.4" y="78.3">NBTX_low</text>
<text x="102.3" y="82.7">SRST</text>
<text x="102.3" y="80.1">SVCC</text>
<text x="167.3" y="80.5" transform="rotate(-90 167.3 80.5)">SWD</text>
<text x="170" y="80.5" transform="rotate(-90 170 80.5)">SWC</text>
<text x="183.2" y="80.5" transform="rotate(-90 183.2 80.5)">nRST</text>
<text x="11.8" y="88.8">PWR_ON</text>
<text x="102.3" y="85.4">SIO</text>
<text x="102.3" y="88">SCLK</text>
<text x="136" y="112.6">NBRX</text>
<text x="136.1" y="110">NBTX</text>
<text x="206.5" y="111.8">UD-</text>
<text x="206.7" y="109.2">UD+</text>
<text x="8.1" y="119.3">*VSEL GND V_INT = 1.8V</text>
<text x="137.8" y="115.3">ADC</text>
<text x="133.3" y="125.8">Acc_Int1</text>
<text x="133.3" y="128.5">Acc_Int2</text>
<text x="248.9" y="143">SVCC</text>
<text x="231.8" y="148.3">SCLK</text>
<text x="232.3" y="145.7">SRST</text>
<text x="183.9" y="154.7" transform="rotate(-90 183.9 154.7)">GRX</text>
<text x="186.5" y="154.5" transform="rotate(-90 186.5 154.5)">GTX</text>
<text x="173.3" y="160.3" transform="rotate(-90 173.3 160.3)">Acc_SDA</text>
<text x="176" y="159.9" transform="rotate(-90 176 159.9)">Acc_SCL</text>
<text x="234.5" y="156.3">SIO</text>
<text x="11.6" y="164.2">Acc_Int1</text>
<text x="89" y="166.1">Acc_SCL</text>
<text x="11.6" y="169.5">Acc_Int2</text>
<text x="113.7" y="173.5">PWR_ON</text>
<text x="155.2" y="182">SWD</text>
<text x="89" y="195.2">Acc_SDA</text>
</g>
<g font-size="2.8" fill="#800">
<text x="199.5" y="195.4">TITLE:</text>
<text x="284.4" y="199.1">REV: 1.1</text>
<text x="199.5" y="206.8">Date:</text>
<text x="273.6" y="206.8">Sheet:</text>
<text x="199.5" y="212.1">EasyEDA V5.8.22</text>
<text x="252.4" y="212.1">Drawn By:</text>
</g>
<g font-size="2.5" fill="#800">
<text x="31.2" y="5.1">1</text>
<text x="83.1" y="5.1">2</text>
<text x="134.9" y="5.1">3</text>
<text x="186.8" y="5.1">4</text>
<text x="238.7" y="5.1">5</text>
<text x="3" y="31.4">A</text>
<text x="304.4" y="31.4">A</text>
<text x="3" y="83.2">B</text>
<text x="304.4" y="83.2">B</text>
<text x="3" y="135.1">C</text>
<text x="304.4" y="135.1">C</text>
<text x="3" y="187">D</text>
<text x="304.4" y="187">D</text>
<text x="31.2" y="215.7">1</text>
<text x="83.1" y="215.7">2</text>
<text x="134.9" y="215.7">3</text>
<text x="186.8" y="215.7">4</text>
<text x="238.7" y="215.7">5</text>
</g>
<g font-size="2.5" fill="#000080">
<text x="105.8" y="10.2">ANT</text>
<text x="105.8" y="12.6">M620720</text>
<text x="169.3" y="22.3">SN74AVC2T245RSWR</text>
<text x="181.2" y="19.6">U7</text>
<text x="60.6" y="35.4">SJ1</text>
<text x="92.6" y="33.8">82pF</text>
<text x="92.8" y="31.5">C15</text>
<text x="112.4" y="33.8">5pF</text>
<text x="112.4" y="31.4">C20</text>
<text x="32.5" y="38.5">SARA-R4</text>
<text x="32.8" y="36.2">U1</text>
<text x="59.5" y="38.4">JUMPER NC</text>
<text x="189.2" y="47.6">C21</text>
<text x="205.1" y="46">C19</text>
<text x="253" y="44.3">SAM-M8Q</text>
<text x="253.2" y="42.1">U2</text>
<text x="104.5" y="53.9">C4</text>
<text x="112.4" y="53.9">C3</text>
<text x="120.4" y="53.9">C2</text>
<text x="128.3" y="54">C1</text>
<text x="189.2" y="50.3">100nF</text>
<text x="205.1" y="48.4">100nF</text>
<text x="284.4" y="51.1">1kΩ</text>
<text x="284.4" y="48.7">L1</text>
<text x="284.4" y="53.8">1kΩ</text>
<text x="284.4" y="51.4">L2</text>
<text x="14.6" y="56.9">TP6</text>
<text x="104.5" y="56.3">56pF</text>
<text x="112.4" y="56.3">10nF</text>
<text x="120.4" y="56.3">100nF 100uF</text>
<text x="287.1" y="69.8">C18</text>
<text x="287.1" y="72.2">4.7uF</text>
<text x="19.8" y="86">TP5</text>
<text x="188.9" y="87.2">1uF</text>
<text x="188.9" y="84.8">C13</text>
<text x="21.2" y="92.4">TP3</text>
<text x="21.2" y="95">TP4</text>
<text x="132.3" y="95">C16</text>
<text x="141.6" y="93.7">C11</text>
<text x="152.9" y="94.1">ATSAMx21Exx</text>
<text x="152.9" y="91.7">U3</text>
<text x="132.3" y="97.7">10uF</text>
<text x="141.6" y="96.3">100nF</text>
<text x="58.2" y="120.2">TP2 TP1</text>
<text x="267.2" y="137">100nF</text>
<text x="267.2" y="134.6">C14</text>
<text x="276.5" y="136">CARD1</text>
<text x="56.9" y="142.9">S1</text>
<text x="276.3" y="138.3">SMO-1512</text>
<text x="18.5" y="148">C10</text>
<text x="33.1" y="146.9">C17</text>
<text x="56.9" y="145.3">LIS3DHTR</text>
<text x="178.9" y="149.3">R5</text>
<text x="18.5" y="150.6">10uF</text>
<text x="30.4" y="150.8">100nF</text>
<text x="146.8" y="153.2">10uF</text>
<text x="146.8" y="150.6">C12</text>
<text x="162.7" y="152.9">100nF</text>
<text x="162.7" y="150.5">C9</text>
<text x="178.9" y="151.6">10KΩ</text>
<text x="76.7" y="161.2">4.7K</text>
<text x="77" y="157.1">R2</text>
<text x="182.3" y="164.8">FC-A2012BK-470H2</text>
<text x="182.3" y="162.5">LED1</text>
<text x="265.8" y="167.7">D1</text>
<text x="265.6" y="170.1">NUP4004M5T1G</text>
<text x="126.3" y="184.6">2N7002</text>
<text x="131.6" y="182.2">Q1</text>
<text x="62.4" y="189.9">10KΩ</text>
<text x="62.4" y="187.6">R1</text>
<text x="71.7" y="191.1">4.7K</text>
<text x="71.7" y="188.9">R3</text>
<text x="147.1" y="190.2">R8</text>
<text x="147.1" y="192.6">1M</text>
</g>
<g font-size="2.5" fill="#00f">
<text x="170.3" y="26.4">1</text>
<text x="170.3" y="29">2</text>
<text x="173" y="27.7">DIR2</text>
<text x="186.2" y="27.7">DIR1</text>
<text x="193.3" y="29">9</text>
<text x="193.3" y="26.4">10</text>
<text x="170.3" y="34.3">4</text>
<text x="173" y="30.3">OE</text>
<text x="173" y="35.6">B2</text>
<text x="188.9" y="33">A1</text>
<text x="188.9" y="30.3">A2</text>
<text x="193.3" y="31.6">8</text>
<text x="170.3" y="36.9">5</text>
<text x="173" y="38.3">B1</text>
<text x="166.4" y="97.9" transform="rotate(-90 166.4 97.9)">32</text>
<text x="169.1" y="97.9" transform="rotate(-90 169.1 97.9)">31</text>
<text x="174.4" y="97.9" transform="rotate(-90 174.4 97.9)">29</text>
<text x="182.3" y="97.9" transform="rotate(-90 182.3 97.9)">26</text>
<text x="184.9" y="97.9" transform="rotate(-90 184.9 97.9)">25</text>
<text x="167.2" y="105.2" transform="rotate(-90 167.2 105.2)">PA31</text>
<text x="169.9" y="105.2" transform="rotate(-90 169.9 105.2)">PA30</text>
<text x="183.1" y="107" transform="rotate(-90 183.1 107)">RESET</text>
<text x="185.7" y="105.2" transform="rotate(-90 185.7 105.2)">PA27</text>
<text x="154.4" y="108.4">1</text>
<text x="154.4" y="111">2</text>
<text x="154.4" y="113.7">3</text>
<text x="157.1" y="109.7">PA00</text>
<text x="157.1" y="112.3">PA01</text>
<text x="175.2" y="111.5" transform="rotate(-90 175.2 111.5)">VDDCORE</text>
<text x="188.6" y="112.3">PA24</text>
<text x="188.6" y="109.7">PA25</text>
<text x="195.9" y="113.7">22</text>
<text x="195.9" y="111">23</text>
<text x="195.9" y="108.4">24</text>
<text x="154.4" y="116.3">4</text>
<text x="154.4" y="119">5</text>
<text x="157.1" y="115">PA02</text>
<text x="157.1" y="117.6">PA03</text>
<text x="188.6" y="117.6">PA22</text>
<text x="188.6" y="115">PA23</text>
<text x="195.9" y="119">20</text>
<text x="195.9" y="116.3">21</text>
<text x="154.4" y="121.6">6</text>
<text x="154.4" y="124.2">7</text>
<text x="157.1" y="120.3">PA04</text>
<text x="157.1" y="122.9">PA05</text>
<text x="157.1" y="125.6">PA06</text>
<text x="188.6" y="125.6">PA17</text>
<text x="188.6" y="122.9">PA18</text>
<text x="188.6" y="120.3">PA19</text>
<text x="195.9" y="124.2">18</text>
<text x="195.9" y="121.6">19</text>
<text x="154.4" y="126.9">8</text>
<text x="157.1" y="128.2">PA07</text>
<text x="188.6" y="128.2">PA16</text>
<text x="195.9" y="126.9">17</text>
<text x="172.8" y="136.9" transform="rotate(-90 172.8 136.9)">PA08</text>
<text x="175.4" y="136.9" transform="rotate(-90 175.4 136.9)">PA09</text>
<text x="178.1" y="136.9" transform="rotate(-90 178.1 136.9)">PA10</text>
<text x="180.7" y="136.9" transform="rotate(-90 180.7 136.9)">PA11</text>
<text x="183.4" y="136.9" transform="rotate(-90 183.4 136.9)">PA14</text>
<text x="186" y="136.9" transform="rotate(-90 186 136.9)">PA15</text>
<text x="171.7" y="140.8" transform="rotate(-90 171.7 140.8)">11</text>
<text x="174.4" y="140.8" transform="rotate(-90 174.4 140.8)">12</text>
<text x="177" y="140.8" transform="rotate(-90 177 140.8)">13</text>
<text x="179.7" y="140.8" transform="rotate(-90 179.7 140.8)">14</text>
<text x="182.3" y="140.8" transform="rotate(-90 182.3 140.8)">15</text>
<text x="184.9" y="140.8" transform="rotate(-90 184.9 140.8)">16</text>
<text x="48.7" y="145.7" transform="rotate(-90 48.7 145.7)">14</text>
<text x="51.3" y="145.7" transform="rotate(-90 51.3 145.7)">15</text>
<text x="54" y="145.7" transform="rotate(-90 54 145.7)">16</text>
<text x="274.4" y="144.1">C2</text>
<text x="274.4" y="146.7">C3</text>
<text x="278.8" y="145.4">RST</text>
<text x="278.8" y="148.1">CLK</text>
<text x="49.7" y="153" transform="rotate(-90 49.7 153)">VDD</text>
<text x="52.4" y="154.4" transform="rotate(-90 52.4 154.4)">ADC2</text>
<text x="55" y="154.4" transform="rotate(-90 55 154.4)">ADC1</text>
<text x="274.4" y="154.7">C7</text>
<text x="278.8" y="156">I/O</text>
<text x="33.9" y="160">12</text>
<text x="33.9" y="157.3">13</text>
<text x="38.9" y="161">GND</text>
<text x="38.9" y="158.4">ADC3</text>
<text x="54.9" y="158.4">VDD_IO</text>
<text x="60.7" y="161">NC</text>
<text x="66.1" y="157.3">1</text>
<text x="66.1" y="160">2</text>
<text x="247.1" y="160" transform="rotate(-90 247.1 160)">1</text>
<text x="252.4" y="160" transform="rotate(-90 252.4 160)">3</text>
<text x="257.7" y="160" transform="rotate(-90 257.7 160)">4</text>
<text x="263" y="160" transform="rotate(-90 263 160)">5</text>
<text x="33.9" y="165.3">10</text>
<text x="33.9" y="162.6">11</text>
<text x="35.5" y="167.9">9</text>
<text x="38.9" y="166.3">RES</text>
<text x="38.9" y="163.7">INT1</text>
<text x="54" y="166.3">SCL/SPC</text>
<text x="60.7" y="163.7">NC</text>
<text x="66.1" y="162.6">3</text>
<text x="66.1" y="165.3">4</text>
<text x="66.1" y="167.9">5</text>
<text x="38.9" y="169">INT2</text>
<text x="58.6" y="169">GND</text>
<text x="49.7" y="178.2" transform="rotate(-90 49.7 178.2)">CS</text>
<text x="52.4" y="178.2" transform="rotate(-90 52.4 178.2)">SDO/SA0</text>
<text x="55" y="178.2" transform="rotate(-90 55 178.2)">SDA/SDI/SDO</text>
<text x="255.1" y="175.3" transform="rotate(-90 255.1 175.3)">2</text>
<text x="48.7" y="181.6" transform="rotate(-90 48.7 181.6)">8</text>
<text x="51.3" y="181.6" transform="rotate(-90 51.3 181.6)">7</text>
<text x="54" y="181.6" transform="rotate(-90 54 181.6)">6</text>
</g>
<g font-size="2.5">
<text x="170.3" y="31.6">3</text>
<text x="173" y="33">GND</text>
<text x="177" y="97.9" transform="rotate(-90 177 97.9)">28</text>
<text x="177.8" y="104.7" transform="rotate(-90 177.8 104.7)">GND</text>
<text x="170.1" y="136.9" transform="rotate(-90 170.1 136.9)">GND</text>
<text x="169.1" y="140.8" transform="rotate(-90 169.1 140.8)">10</text>
<text x="274.4" y="149.4">C5</text>
<text x="278.8" y="150.7">GND</text>
</g>
<g font-size="2.5" fill="#f00">
<text x="185.3" y="35.6">VCCA</text>
<text x="193.3" y="34.3">7</text>
<text x="185.3" y="38.3">VCCB</text>
<text x="193.3" y="36.9">6</text>
<text x="171.7" y="97.9" transform="rotate(-90 171.7 97.9)">30</text>
<text x="179.7" y="97.9" transform="rotate(-90 179.7 97.9)">27</text>
<text x="172.5" y="107.1" transform="rotate(-90 172.5 107.1)">VDDIN</text>
<text x="180.4" y="105.2" transform="rotate(-90 180.4 105.2)">PA28</text>
<text x="167.5" y="136.9" transform="rotate(-90 167.5 136.9)">VDDANA</text>
<text x="166.4" y="139.2" transform="rotate(-90 166.4 139.2)">9</text>
<text x="274.4" y="141.4">C1</text>
<text x="278.8" y="142.8">VCC</text>
<text x="274.4" y="152">C6</text>
<text x="278.8" y="153.4">VPP</text>
</g>
<g font-size="1.9" fill="#00f">
<text x="35.8" y="47.5">1</text>
<text x="46" y="43.8" transform="rotate(-90 46 43.8)">64</text>
<text x="48.7" y="43.8" transform="rotate(-90 48.7 43.8)">63</text>
<text x="51.3" y="43.8" transform="rotate(-90 51.3 43.8)">62</text>
<text x="54" y="43.8" transform="rotate(-90 54 43.8)">61</text>
<text x="56.6" y="43.8" transform="rotate(-90 56.6 43.8)">60</text>
<text x="59.3" y="43.8" transform="rotate(-90 59.3 43.8)">59</text>
<text x="61.9" y="43.8" transform="rotate(-90 61.9 43.8)">58</text>
<text x="64.6" y="43.8" transform="rotate(-90 64.6 43.8)">57</text>
<text x="67.2" y="43.8" transform="rotate(-90 67.2 43.8)">56</text>
<text x="69.8" y="43.8" transform="rotate(-90 69.8 43.8)">55</text>
<text x="72.5" y="43.8" transform="rotate(-90 72.5 43.8)">54</text>
<text x="82" y="47.5">53</text>
<text x="35.8" y="50.2">2</text>
<text x="35.8" y="52.8">3</text>
<text x="38.9" y="48.6">GND</text>
<text x="38.9" y="51.2">RSVD</text>
<text x="38.9" y="53.9">GND</text>
<text x="47.1" y="50.1" transform="rotate(-90 47.1 50.1)">GND</text>
<text x="49.7" y="50.1" transform="rotate(-90 49.7 50.1)">GND</text>
<text x="55" y="50.1" transform="rotate(-90 55 50.1)">GND</text>
<text x="57.7" y="50.1" transform="rotate(-90 57.7 50.1)">GND</text>
<text x="60.3" y="50.1" transform="rotate(-90 60.3 50.1)">GND</text>
<text x="63" y="50.1" transform="rotate(-90 63 50.1)">GND</text>
<text x="65.6" y="50.1" transform="rotate(-90 65.6 50.1)">GND</text>
<text x="68.3" y="49.6" transform="rotate(-90 68.3 49.6)">ANT</text>
<text x="70.9" y="50.1" transform="rotate(-90 70.9 50.1)">GND</text>
<text x="73.6" y="50.1" transform="rotate(-90 73.6 50.1)">GND</text>
<text x="76.1" y="53.9">VCC</text>
<text x="76.1" y="51.2">VCC</text>
<text x="76.1" y="48.6">VCC</text>
<text x="82" y="52.8">51</text>
<text x="82" y="50.2">52</text>
<text x="35.8" y="55.5">4</text>
<text x="35.8" y="58.1">5</text>
<text x="38.9" y="56.5">V_INT</text>
<text x="38.9" y="59.2">GND</text>
<text x="52.4" y="54.5" transform="rotate(-90 52.4 54.5)">ANT_DET</text>
<text x="71.6" y="59.2">SDIO_D1</text>
<text x="75.7" y="56.5">GND</text>
<text x="82" y="58.1">49</text>
<text x="82" y="55.5">50</text>
<text x="35.8" y="60.7">6</text>
<text x="35.8" y="63.4">7</text>
<text x="38.9" y="61.8">DSR</text>
<text x="38.9" y="64.5">RI</text>
<text x="71.6" y="64.5">SDIO_D0</text>
<text x="71.6" y="61.8">SDIO_D3</text>
<text x="82" y="63.4">47</text>
<text x="82" y="60.7">48</text>
<text x="34.6" y="71.3">10</text>
<text x="35.8" y="66">8</text>
<text x="35.8" y="68.7">9</text>
<text x="38.9" y="67.1">DCD</text>
<text x="38.9" y="69.7">DTR</text>
<text x="69.8" y="67.1">SDIO_CMD</text>
<text x="70.7" y="69.7">SDIO_CLK</text>
<text x="82" y="71.3">44</text>
<text x="82" y="68.7">45</text>
<text x="82" y="66">46</text>
<text x="34.6" y="74">11</text>
<text x="34.6" y="76.6">12</text>
<text x="38.9" y="72.4">RTS</text>
<text x="38.9" y="75">CTS</text>
<text x="38.9" y="77.7">TXD</text>
<text x="71.6" y="72.4">SDIO_D2</text>
<text x="74.2" y="77.7">GPIO5</text>
<text x="75.7" y="75">GND</text>
<text x="82" y="76.6">42</text>
<text x="82" y="74">43</text>
<text x="34.6" y="79.3">13</text>
<text x="34.6" y="81.9">14</text>
<text x="38.9" y="80.3">RXD</text>
<text x="38.9" y="83">GND</text>
<text x="72" y="83">SIM_RST</text>
<text x="75.4" y="80.3">VSIM</text>
<text x="82" y="81.9">40</text>
<text x="82" y="79.3">41</text>
<text x="34.6" y="84.6">15</text>
<text x="34.6" y="87.2">16</text>
<text x="34.6" y="89.9">17</text>
<text x="38.9" y="85.6">PWR_ON</text>
<text x="38.9" y="88.3">GPIO1</text>
<text x="72" y="88.3">SIM_CLK</text>
<text x="73.6" y="85.6">SIM_IO</text>
<text x="82" y="89.9">37</text>
<text x="82" y="87.2">38</text>
<text x="82" y="84.6">39</text>
<text x="34.6" y="92.5">18</text>
<text x="34.6" y="95.1">19</text>
<text x="38.9" y="90.9">VUSB_DET</text>
<text x="38.9" y="93.6">RESET_N</text>
<text x="61.1" y="90.9">I2S_RXD / SPI_MISO</text>
<text x="62.9" y="93.6">I2S_CLK / SPI_CLK</text>
<text x="82" y="95.1">35</text>
<text x="82" y="92.5">36</text>
<text x="34.6" y="97.8">20</text>
<text x="34.6" y="100.4">21</text>
<text x="38.9" y="96.2">GPIO6</text>
<text x="38.9" y="98.8">GND</text>
<text x="38.9" y="101.5">GND</text>
<text x="62.2" y="98.8">I2S_WA / SPI_MOSI</text>
<text x="63.7" y="96.2">I2S_TXD / SPI_CS</text>
<text x="74.8" y="101.5">RSVD</text>
<text x="82" y="100.4">33</text>
<text x="82" y="97.8">34</text>
<text x="46" y="107.1" transform="rotate(-90 46 107.1)">22</text>
<text x="47.1" y="102.8" transform="rotate(-90 47.1 102.8)">GND</text>
<text x="48.7" y="107.1" transform="rotate(-90 48.7 107.1)">23</text>
<text x="49.7" y="102.8" transform="rotate(-90 49.7 102.8)">GPIO2</text>
<text x="51.3" y="107.1" transform="rotate(-90 51.3 107.1)">24</text>
<text x="52.4" y="102.8" transform="rotate(-90 52.4 102.8)">GPIO3</text>
<text x="54" y="107.1" transform="rotate(-90 54 107.1)">25</text>
<text x="55" y="102.8" transform="rotate(-90 55 102.8)">GPIO4</text>
<text x="56.6" y="107.1" transform="rotate(-90 56.6 107.1)">26</text>
<text x="57.7" y="102.8" transform="rotate(-90 57.7 102.8)">SDA</text>
<text x="59.3" y="107.1" transform="rotate(-90 59.3 107.1)">27</text>
<text x="60.3" y="102.8" transform="rotate(-90 60.3 102.8)">SCL</text>
<text x="61.9" y="107.1" transform="rotate(-90 61.9 107.1)">28</text>
<text x="63" y="102.8" transform="rotate(-90 63 102.8)">USBD-</text>
<text x="64.6" y="107.1" transform="rotate(-90 64.6 107.1)">29</text>
<text x="65.6" y="102.8" transform="rotate(-90 65.6 102.8)">USBD+</text>
<text x="67.2" y="107.1" transform="rotate(-90 67.2 107.1)">30</text>
<text x="68.3" y="102.8" transform="rotate(-90 68.3 102.8)">GND</text>
<text x="69.8" y="107.1" transform="rotate(-90 69.8 107.1)">31</text>
<text x="70.9" y="102.8" transform="rotate(-90 70.9 102.8)">RSVD</text>
<text x="72.5" y="107.1" transform="rotate(-90 72.5 107.1)">32</text>
<text x="73.6" y="102.8" transform="rotate(-90 73.6 102.8)">GND</text>
</g>
<g font-size="1.6" fill="#a54b4b">
<text x="235.1" y="47.3">1</text>
<text x="274.3" y="47.3">11</text>
<text x="235.1" y="49.9">2</text>
<text x="235.1" y="52.6">3</text>
<text x="241.9" y="48.6">GND_1</text>
<text x="241.9" y="51.2">VCC_IO</text>
<text x="241.9" y="53.9">V_BCKP</text>
<text x="263.1" y="48.6">GND_6</text>
<text x="265.3" y="53.9">TXD</text>
<text x="265.6" y="51.2">SCL</text>
<text x="274.3" y="49.9">12</text>
<text x="274.3" y="52.6">13</text>
<text x="235.1" y="55.2">4</text>
<text x="235.1" y="57.8">5</text>
<text x="241.9" y="56.5">GND_2</text>
<text x="241.9" y="59.1">GND_3</text>
<text x="263.1" y="59.1">GND_7</text>
<text x="265.2" y="56.5">RXD</text>
<text x="274.3" y="55.2">14</text>
<text x="274.3" y="57.8">15</text>
<text x="235.1" y="60.5">6</text>
<text x="235.1" y="63.1">7</text>
<text x="235.1" y="65.8">8</text>
<text x="241.9" y="61.8">GND_4</text>
<text x="241.9" y="64.4">TIMEPULSE</text>
<text x="263.1" y="61.8">GND_8</text>
<text x="265.3" y="64.4">VCC</text>
<text x="274.3" y="60.5">16</text>
<text x="274.3" y="63.1">17</text>
<text x="274.3" y="65.8">18</text>
<text x="234.1" y="71.1">10</text>
<text x="235.1" y="68.4">9</text>
<text x="241.9" y="67.1">SAFEBOOT_N</text>
<text x="241.9" y="69.7">SDA</text>
<text x="261.5" y="67.1">RESET_N</text>
<text x="262.9" y="69.7">EXTINT</text>
<text x="274.3" y="68.4">19</text>
<text x="274.3" y="71.1">20</text>
<text x="241.9" y="72.4">GND_5</text>
<text x="263.1" y="72.4">GND_9</text>
</g>
<g font-size=".8" fill="#238d23">
<text x="137.5" y="179">D</text>
<text x="137.6" y="184.6">S</text>
<text x="140.7" y="181.4">G</text>
</g>
</svg>
